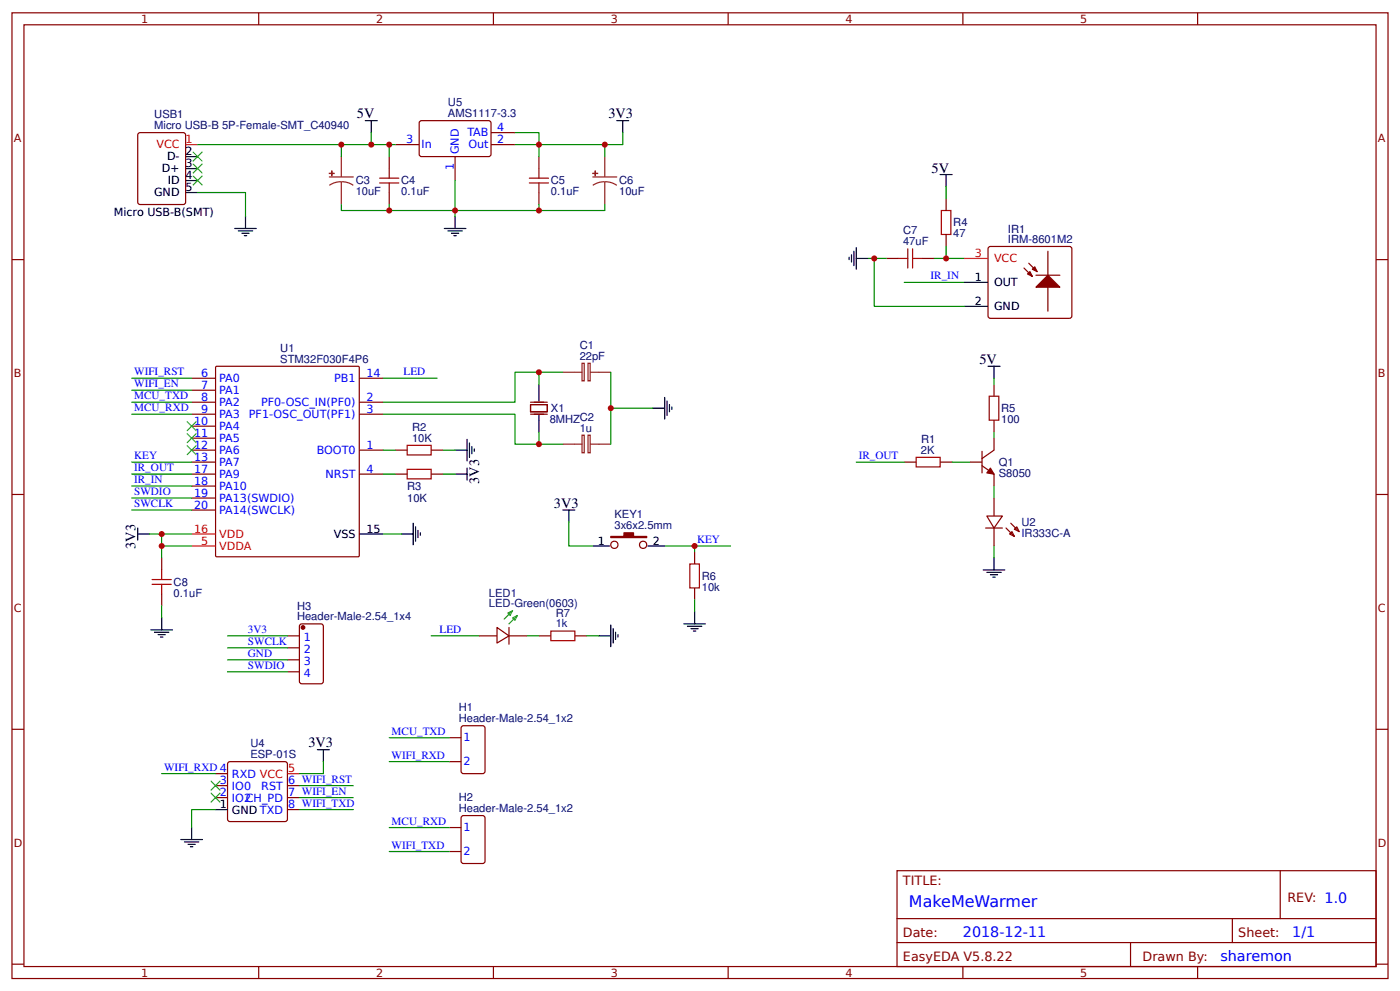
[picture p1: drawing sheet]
<svg xmlns="http://www.w3.org/2000/svg" width="309mm" height="219mm" viewBox="0 0 309 219" stroke-linecap="round" stroke-linejoin="round" font-family="sans-serif">
<g fill="none" stroke="#800" stroke-width=".26">
<path d="M2.6 2.8h304.1v213.3h-304.1zM5.3 5.5h298.7v207.9h-298.7zM57.1 2.8v2.7M109 2.8v2.7M160.9 2.8v2.7M212.7 2.8v2.7M264.6 2.8v2.7M30.7 29.4l9.8-.1 .4 .3 .1 15-.3 .5-9.7 .1-.5-.3-.1-15.1zM86 34.6v2.6M87.3 31.9h5.3M92.9 26.7h15.3l.3 .5-.1 7.1-.5 .3-15-.1-.3-.4v-6.9zM100.5 34.6v5.3"/>
<path d="M108.5 31.9h5.3M108.5 29.3h5.3M119.1 34.6v2.6M2.6 57.3h2.7M86 42.5v2.7M119.1 42.5v2.7M195.8 57.1h2.6M203.7 57.1h2.7M209 43.8v2.7M209 51.8v2.6M304 57.3h2.7M42.3 99.4h5.3"/>
<path d="M42.3 83.5h5.3M42.3 86.2h5.3M42.3 88.8h5.3M42.3 91.5h5.3M42.3 94.1h5.3M42.3 96.8h5.3M47.7 81l.2-.1h31.2l.2 .1 .1 41.7-.2 .2-31.3 .1-.2-.2zM79.4 99.4h5.3M79.4 83.5h5.3M79.4 88.8h5.3M79.4 91.5h5.3M87.3 99.4h2.7"/>
<path d="M95.2 99.4h2.7M117.2 89.3h3.7v1.6h-3.7zM117.2 88.8h3.7M117.2 91.5h3.7M217 99.7v4.7M219.6 84.9v2.6M219.6 92.8v2.6M219.6 96.8v2.6l-2.6 1.9M2.6 109.2h2.7M42.3 104.7h5.3M42.3 102h5.3M42.3 107.3h5.3"/>
<path d="M42.3 110h5.3M42.3 112.6h5.3M79.4 104.7h5.3M87.3 104.7h2.7M95.2 104.7h2.7M199.8 102h2.6M207.7 102h2.6M214.3 102h2.7M217 102.8l2.6 1.9v2.6M217.8 116.6h3.7M218 114h3.5l-1.9 2.6zM219.6 110v4"/>
<path d="M219.6 116.6v4M222.2 116.6l1.9 1.9M223 117.9l.6-.5 .5 1.1zM223.3 115.5l1.9 1.9M224.1 116.9l.5-.6 .6 1.1zM304 109.2h2.7M2.6 161.1h2.7M47.6 176.1h2.7M47.6 173.5h2.7M47.6 170.8h2.7M50.5 168.3l12.5-.1 .4 .3 .1 12.4-.3 .5h-12.4l-.5-.2v-12.5zM63.5 176.1h2.6"/>
<path d="M63.5 173.5h2.6M63.5 178.8h2.6M99.2 162.9h2.7M99.2 168.2h2.7M102.1 160.3h4.5l.5 .2 .1 9.8-.3 .5h-4.5l-.5-.2v-9.8zM304 161.1h2.7M99.2 182.7h2.7M99.2 188h2.7M102.1 180.2l4.5-.1 .5 .3 .1 9.8-.3 .4-4.5 .1-.5-.3v-9.8zM198.2 192.3h105.8v21.1h-105.8zM282.8 192.3v10.6M2.6 212.9h2.7"/>
<path d="M57.1 213.4v2.7M109 213.4v2.7M160.9 213.4v2.7M198.2 202.9h105.8M198.2 208.1h105.8M212.7 213.4v2.7M249.8 208.1v5.3M264.6 213.4v2.7M272.3 202.9v5.2M304 212.9h2.7"/>
</g>
<path d="M41 31.9h2.7M42.3 117.9h5.3M42.3 120.6h5.3M63.5 170.8h2.6" fill="none" stroke="#f00" stroke-width=".26"/>
<g fill="none" stroke="#000" stroke-width=".26">
<path d="M41 34.6h2.7M41 37.2h2.7M41 39.9h2.7M80.7 26.6h2.6M82 26.6v2.7M136.3 26.6h2.6M137.6 26.6v2.7M207.7 38.5h2.6M209 38.5v2.7M41 42.5h2.7M51.9 50.5h4.7M52.7 51h3.1"/>
<path d="M53.4 51.5h1.6M54 52h.5M54.2 47.8v2.7M98.2 50.5h4.7M99 51h3.1M99.7 51.5h1.6M100.3 52h.5M100.5 47.8v2.7M187.6 56.8v.5M188.1 56.3v1.6M188.6 55.5v3.2M189.2 57.1h2.6"/>
<path d="M189.2 54.7v4.8M100.5 99.4h2.7M103.2 97v4.8M103.7 97.8v3.2M104.2 98.6v1.6M104.8 99.1v.6M119.1 84.9v3.7M119.1 91.7v3.7M144.2 90.1h2.6M146.8 87.8v4.7M147.4 88.6v3.1M147.9 89.3v1.6"/>
<path d="M148.4 89.9v.5M218.3 80.9h2.6M219.6 80.9v2.6M30.4 117.9h2.7M30.4 116.6v2.6M79.4 117.9h5.3M88.6 117.9h2.7M91.3 115.5v4.8M91.8 116.3v3.2M92.3 117.1v1.6M92.9 117.7v.5M100.5 104.7h2.7"/>
<path d="M103.2 103.4v2.6M217.2 125.9h4.8M218 126.4h3.2M218.8 126.9h1.6M219.3 127.4h.6M219.6 123.2v2.7M47.6 178.8h2.7M70.1 165.5h2.7M71.4 165.5v2.7M40 185.4h4.7M40.7 185.9h3.2M41.5 186.5h1.6"/>
<path d="M42.1 187h.5M42.3 182.7v2.7"/>
</g>
<g fill="none" stroke="#a00000" stroke-width=".26">
<path d="M83.9 39.3h4.2M86 37.2v2.1M116.9 39.3h4.3M119.1 37.2v2.1M83.9 40.4h4.2M86 40.4v2.1M116.9 40.4h4.3M119.1 40.4v2.1M198.4 57.1h2.2M200.6 55v4.2M201.6 57.1h2.1M201.6 55v4.2"/>
<path d="M208 46.5h2.1v5.3h-2.1zM90 98.3h5.2v2.2h-5.2zM218.5 87.5h2.2v5.3h-2.2zM90 103.6h5.2v2.2h-5.2zM202.4 101h5.3v2.1h-5.3z"/>
</g>
<path d="M218.8 103.4l.8 1.3-1.6-.3z" fill="#800" stroke="#800" stroke-width=".26"/>
<g fill="none" stroke="#8d2323" stroke-width=".26">
<path d="M72.8 39.1h5.3M75.4 34.6v4.5M131 39.1h5.3M133.6 34.6v4.5M75.4 40.1l1.4 .2 1.3 .6M75.4 40.1l-1.4 .2-1.2 .6M75.4 40.1v5.1M133.6 40.1l1.4 .2 1.3 .6M133.6 40.1l-1.4 .2-1.2 .6M133.6 40.1v5.1M124.4 82.2h4.2M124.4 98.1h4.2"/>
<path d="M128.6 80.2h.5v3.9h-.5zM128.6 96.1h.5v3.9h-.5zM129.9 80.2h.5v3.9h-.5zM129.9 96.1h.5v3.9h-.5zM130.4 82.2h4.5M130.4 98.1h4.5"/>
</g>
<g fill="none" stroke="#080" stroke-width=".26">
<path d="M75.4 31.9v2.7M82 29.3v2.6h-38.3M82 31.9h5.3M86 31.9v2.7M100.5 39.9v7.9M113.8 31.9h5.3v2.7M113.8 29.3h5.3v2.6h14.5v2.7M137.6 29.3v2.6h-4M43.7 42.5h10.5v5.3M75.4 45.2v1.3h10.6M86 45.2v1.3h33.1v-1.3M133.6 45.2v1.3h-14.5"/>
<path d="M191.8 57.1h4M206.4 57.1h2.6M209 54.4v2.7h4M209 41.2v2.6M199.8 62.4h13.2M29.1 83.5h13.2M29.1 86.2h13.2M29.1 88.8h13.2M29.1 91.5h13.2M84.7 91.5h29.1v6.6h5.3M84.7 99.4h2.6M84.7 83.5h11.9"/>
<path d="M97.9 99.4h2.6M119.1 95.4v2.7h5.3M119.1 82.2h-5.3v6.6h-29.1M124.4 82.2h-5.3v2.7M134.9 82.2v7.9h9.3M134.9 90.1v8M219.6 83.5v1.4M219.6 95.4v1.4M29.1 104.7h13.2M29.1 110h13.2M29.1 112.6h13.2M29.1 107.3h13.2"/>
<path d="M33.1 117.9h9.2M35.7 117.9v2.7h6.6M84.7 104.7h2.6M84.7 117.9h3.9M97.9 104.7h2.6M189.2 102h10.6M210.3 102h4M219.6 107.3v2.7M219.6 120.6v2.6M35.7 170.8h11.9M47.6 178.8h-5.3v3.9M66.1 173.5h12"/>
<path d="M66.1 176.1h12M66.1 178.8h12M71.4 168.2v2.6h-5.3M86 162.9h13.2M86 168.2h13.2M86 182.7h13.2M86 188h13.2"/>
</g>
<g fill="#000" stroke="#3c3" stroke-width=".26">
<path d="M41.3 93.1l2.1 2.1zM43.4 93.1l-2.1 2.1z"/>
<path d="M41.3 95.7l2.1 2.1zM43.4 95.7l-2.1 2.1z"/>
<path d="M41.3 98.3l2.1 2.2zM43.4 98.3l-2.1 2.2z"/>
</g>
<g fill="#8d2323" stroke="#8d2323" stroke-width=".26">
<path d="M72.8 38.3h1z"/>
<path d="M73.3 37.8v1z"/>
<path d="M131 38.3h1z"/>
<path d="M131.5 37.8v1z"/>
</g>
<path d="M218.5 54.5h18l.3 .5-.1 15-.4 .3-17.8-.1-.2-.4v-14.8z" fill="#fff" stroke="#800" stroke-width=".26"/>
<g fill="none" stroke="#000" stroke-width=".26">
<path d="M213 62.4h5.3M213 67.7h5.3M124.4 112.6h2.6M125.7 112.6v2.7M33.3 139.1h4.8M34.1 139.6h3.2M35.7 136.4v2.7M131 120.6h3.7M134.9 138v4.8M135.5 138.8v3.2M136 139.6v1.6M143.1 120.6h3.7"/>
<path d="M151.1 137.8h4.7M151.9 138.3h3.1M152.7 138.8h1.6M153.2 139.4h.5M153.5 135.1v2.7M34.9 140.1h1.6M35.5 140.7h.5M132.3 140.4h2.6M136.5 140.1v.6"/>
</g>
<g fill="#800" stroke="#800" stroke-width=".26">
<path d="M228.9 63.4l2.6-2.6 2.7 2.6z"/>
<path d="M227 60.5l.5-.5 .6 1z"/>
<path d="M228.6 58.9l.5 1.1-1-.5z"/>
<path d="M134.9 118.5h2.9v-.8h2.2v.8h2.9v.2h-8z"/>
<circle cx="66.9" cy="138.6" r=".4"/>
</g>
<g fill="none" stroke="#800" stroke-width=".26">
<path d="M226.2 59.2l1.9 1.8M227.3 58.1l1.8 1.9M231.5 55.5v5.3M228.9 60.8h5.3M231.5 63.4v5.3M35.7 123.2v2.7M35.7 131.2v2.6M66.4 137.8h4.5l.5 .2v12.5l-.2 .4-4.5 .1-.5-.3-.1-12.4zM109.8 138.6l2.6 1.8-2.6 1.6zM112.4 138.6v3.7M153.5 121.9v2.6M153.5 129.8v2.7"/>
<path d="M63.5 140.4h2.6M63.5 143.1h2.6M63.5 145.7h2.6M63.5 148.4h2.6M105.8 140.4h4M112.4 140.4h4M119.1 140.4h2.6M127 140.4h2.6"/>
<circle cx="135.7" cy="120.3" r=".8"/>
<circle cx="142.1" cy="120.3" r=".8"/>
</g>
<path d="M213 57.1h5.3" fill="none" stroke="#f00" stroke-width=".26"/>
<g fill="none" stroke="#080" stroke-width=".26">
<path d="M193.1 57.1v10.6h19.9M29.1 102h13.2M125.7 115.3v5.3h5.3M35.7 120.6v2.6M35.7 133.8v2.6M146.8 120.6h6.7v1.3M153.5 132.5v2.6M153.5 120.6h7.9M50.3 140.4h13.2M50.3 143.1h13.2M50.3 145.7h13.2M50.3 148.4h13.2"/>
<path d="M95.2 140.4h10.6M116.4 140.4h2.7M129.6 140.4h2.7"/>
</g>
<path d="M33.6 129h4.2M33.6 128h4.2M35.7 125.9v2.1M35.7 129v2.2M121.7 139.4h5.3v2.1h-5.3zM152.4 124.5h2.1v5.3h-2.1z" fill="none" stroke="#a00000" stroke-width=".26"/>
<g fill="#000" stroke="#3c3" stroke-width=".26">
<path d="M42.6 33.5l2.1 2.1zM44.7 33.5l-2.1 2.1z"/>
<path d="M42.6 36.2l2.1 2.1zM44.7 36.2l-2.1 2.1z"/>
<path d="M42.6 38.8l2.1 2.1zM44.7 38.8l-2.1 2.1z"/>
<path d="M46.6 172.4l2.1 2.1zM48.7 172.4l-2.1 2.1z"/>
<path d="M46.6 175.1l2.1 2.1zM48.7 175.1l-2.1 2.1z"/>
</g>
<path d="M112.2 135.4l1-.5-.5 1zM113.2 136.4l1.1-.5-.5 1.1zM113.2 134.9l-1.8 1.8M114.3 135.9l-1.9 1.9" fill="none" stroke="#690" stroke-width=".26"/>
<g fill="#c00">
<circle cx="153.5" cy="120.6" r=".66"/>
<circle cx="35.7" cy="120.6" r=".66"/>
<circle cx="193.1" cy="57.1" r=".66"/>
<circle cx="209" cy="57.1" r=".66"/>
<circle cx="133.6" cy="31.9" r=".66"/>
<circle cx="119.1" cy="46.5" r=".66"/>
<circle cx="119.1" cy="31.9" r=".66"/>
<circle cx="86" cy="46.5" r=".66"/>
<circle cx="86" cy="31.9" r=".66"/>
<circle cx="82" cy="31.9" r=".66"/>
<circle cx="119.1" cy="98.1" r=".66"/>
<circle cx="134.9" cy="90.1" r=".66"/>
<circle cx="119.1" cy="82.2" r=".66"/>
<circle cx="75.4" cy="31.9" r=".66"/>
<circle cx="100.5" cy="46.5" r=".66"/>
<circle cx="35.7" cy="117.9" r=".66"/>
</g>
<text font-size="3.5" fill="#00f" x="200.8" y="200.2">MakeMeWarmer</text>
<g font-size="3.2">
<text x="78.8" y="26.1">5V</text>
<text x="134.4" y="26.1">3V3</text>
<text x="205.8" y="38.1">5V</text>
<text x="216.4" y="80.4">5V</text>
<text x="105.8" y="106.8" transform="rotate(-90 105.8 106.8)">3V3</text>
<text x="122.4" y="112.1">3V3</text>
<text x="29.9" y="121.2" transform="rotate(-90 29.9 121.2)">3V3</text>
<text x="68.1" y="165.1">3V3</text>
</g>
<g font-size="3.2" fill="#00f">
<text x="212.7" y="206.8">2018-12-11</text>
<text x="285.5" y="206.8">1/1</text>
<text x="269.6" y="212.1">sharemon</text>
</g>
<g font-size="2.8" fill="#800">
<text x="199.5" y="195.4">TITLE:</text>
<text x="284.4" y="199.2">REV: 1.0</text>
<text x="199.5" y="206.8">Date:</text>
<text x="273.6" y="206.8">Sheet:</text>
<text x="199.5" y="212.1">EasyEDA V5.8.22</text>
<text x="252.4" y="212.1">Drawn By:</text>
</g>
<g font-size="2.5" fill="#800">
<text x="31.2" y="5.1">1</text>
<text x="83.1" y="5.1">2</text>
<text x="134.9" y="5.1">3</text>
<text x="186.8" y="5.1">4</text>
<text x="238.7" y="5.1">5</text>
<text x="3" y="31.4">A</text>
<text x="304.4" y="31.4">A</text>
<text x="3" y="83.3">B</text>
<text x="304.4" y="83.3">B</text>
<text x="3" y="135.1">C</text>
<text x="304.4" y="135.1">C</text>
<text x="3" y="187">D</text>
<text x="304.4" y="187">D</text>
<text x="31.2" y="215.7">1</text>
<text x="83.1" y="215.7">2</text>
<text x="134.9" y="215.7">3</text>
<text x="186.8" y="215.7">4</text>
<text x="238.7" y="215.7">5</text>
</g>
<g font-size="2.5" fill="#000080">
<text x="99" y="23.4">U5</text>
<text x="34.1" y="26.1">USB1</text>
<text x="34.1" y="28.5">Micro USB-B 5P-Female-SMT_C40940</text>
<text x="99" y="25.8">AMS1117-3.3</text>
<text x="78.6" y="40.7">C3</text>
<text x="88.6" y="40.7">C4</text>
<text x="121.7" y="40.7">C5</text>
<text x="136.8" y="40.7">C6</text>
<text x="78.6" y="43.1">10uF</text>
<text x="88.6" y="43.1">0.1uF</text>
<text x="121.7" y="43.1">0.1uF</text>
<text x="136.8" y="43.1">10uF</text>
<text x="199.5" y="51.8">C7</text>
<text x="210.6" y="52.3">47</text>
<text x="210.6" y="49.9">R4</text>
<text x="222.7" y="53.6">IRM-8601M2</text>
<text x="222.7" y="51.4">IR1</text>
<text x="199.5" y="54.2">47uF</text>
<text x="61.9" y="77.7">U1</text>
<text x="128.1" y="77">C1</text>
<text x="61.9" y="80.1">STM32F030F4P6</text>
<text x="128.1" y="79.4">22pF</text>
<text x="91" y="95.2">R2</text>
<text x="121.4" y="93.3">8MHZC2</text>
<text x="121.7" y="90.9">X1</text>
<text x="128.1" y="95.3">1u</text>
<text x="221.2" y="93.3">100</text>
<text x="221.2" y="90.9">R5</text>
<text x="91" y="97.6">10K</text>
<text x="203.5" y="100.2">2K</text>
<text x="203.5" y="97.8">R1</text>
<text x="220.7" y="105.3">S8050</text>
<text x="220.7" y="102.9">Q1</text>
<text x="90" y="110.9">10K</text>
<text x="90" y="108.3">R3</text>
<text x="135.8" y="116.9">3x6x2.5mm</text>
<text x="135.8" y="114.5">KEY1</text>
<text x="225.7" y="118.5">IR333C-A</text>
<text x="225.7" y="116.1">U2</text>
<text x="38.4" y="131.7">0.1uF</text>
<text x="38.4" y="129.4">C8</text>
<text x="108" y="131.9">LED1</text>
<text x="155" y="130.4">10k</text>
<text x="155" y="128">R6</text>
<text x="65.6" y="137">Header-Male-2.54_1x4</text>
<text x="65.6" y="134.6">H3</text>
<text x="108" y="134.1">LED-Green(0603)</text>
<text x="122.8" y="136.2">R7</text>
<text x="122.8" y="138.6">1k</text>
<text x="101.3" y="159.5">Header-Male-2.54_1x2</text>
<text x="101.3" y="157.1">H1</text>
<text x="55.3" y="167.4">ESP-01S</text>
<text x="55.3" y="165">U4</text>
<text x="101.3" y="179.3">Header-Male-2.54_1x2</text>
<text x="101.3" y="176.9">H2</text>
</g>
<g font-size="2.5" fill="#00f">
<text x="109.8" y="29">4</text>
<text x="89.7" y="31.7">3</text>
<text x="93.1" y="32.7">In</text>
<text x="101.3" y="34.1" transform="rotate(-90 101.3 34.1)">GND</text>
<text x="103.3" y="30.1">TAB</text>
<text x="103.5" y="32.7">Out</text>
<text x="109.8" y="31.7">2</text>
<text x="100.3" y="37.5" transform="rotate(-90 100.3 37.5)">1</text>
<text x="205.6" y="61.7">IR_IN</text>
<text x="29.6" y="82.9">WIFI_RST</text>
<text x="44.5" y="83.3">6</text>
<text x="81" y="83.3">14</text>
<text x="89.2" y="82.9">LED</text>
<text x="29.6" y="85.5">WIFI_EN</text>
<text x="29.6" y="88.2">MCU_TXD</text>
<text x="44.5" y="85.9">7</text>
<text x="44.5" y="88.6">8</text>
<text x="48.4" y="84.3">PA0</text>
<text x="48.4" y="87">PA1</text>
<text x="48.4" y="89.6">PA2</text>
<text x="57.7" y="89.6">PF0-OSC_IN(PF0)</text>
<text x="73.8" y="84.3">PB1</text>
<text x="81" y="88.6">2</text>
<text x="29.6" y="90.8">MCU_RXD</text>
<text x="42.9" y="93.8">10</text>
<text x="44.5" y="91.2">9</text>
<text x="48.4" y="92.3">PA3</text>
<text x="48.4" y="94.9">PA4</text>
<text x="55" y="92.3">PF1-OSC_OUT(PF1)</text>
<text x="81" y="91.2">3</text>
<text x="29.6" y="101.4">KEY</text>
<text x="42.9" y="96.5">11</text>
<text x="42.9" y="99.1">12</text>
<text x="42.9" y="101.8">13</text>
<text x="48.4" y="97.6">PA5</text>
<text x="48.4" y="100.2">PA6</text>
<text x="70" y="100.2">BOOT0</text>
<text x="81" y="99.1">1</text>
<text x="189.7" y="101.4">IR_OUT</text>
<text x="29.6" y="106.7">IR_IN</text>
<text x="29.6" y="104">IR_OUT</text>
<text x="42.9" y="104.4">17</text>
<text x="42.9" y="107.1">18</text>
<text x="48.4" y="102.8">PA7</text>
<text x="48.4" y="105.5">PA9</text>
<text x="71.9" y="105.5">NRST</text>
<text x="81" y="104.4">4</text>
<text x="29.6" y="109.3">SWDIO</text>
<text x="29.6" y="112">SWCLK</text>
<text x="42.9" y="109.7">19</text>
<text x="42.9" y="112.4">20</text>
<text x="48.4" y="108.1">PA10</text>
<text x="48.4" y="110.8">PA13(SWDIO)</text>
<text x="48.4" y="113.4">PA14(SWCLK)</text>
<text x="154" y="119.9">KEY</text>
<text x="54.8" y="139.8">3V3</text>
<text x="54.8" y="142.4">SWCLK</text>
<text x="67.1" y="141.5">1</text>
<text x="97.1" y="139.8">LED</text>
<text x="54.8" y="145">GND</text>
<text x="54.8" y="147.7">SWDIO</text>
<text x="67.1" y="144.1">2</text>
<text x="67.1" y="146.8">3</text>
<text x="67.1" y="149.4">4</text>
<text x="86.5" y="162.2">MCU_TXD</text>
<text x="86.5" y="167.5">WIFI_RXD</text>
<text x="102.4" y="163.7">1</text>
<text x="36.2" y="170.2">WIFI_RXD 4</text>
<text x="48.6" y="173.2">3</text>
<text x="51.2" y="171.9">RXD VCC</text>
<text x="63.6" y="173.2">6 WIFI_RST</text>
<text x="102.4" y="169">2</text>
<text x="48.6" y="175.9">2</text>
<text x="51.2" y="177.2">IO2</text>
<text x="51.2" y="174.5">IO0</text>
<text x="54.3" y="177.2">CH_PD</text>
<text x="57.7" y="174.5">RST</text>
<text x="63.6" y="175.9">7 WIFI_EN</text>
<text x="63.6" y="178.5">8 WIFI_TXD</text>
<text x="86.5" y="182.1">MCU_RXD</text>
<text x="102.4" y="183.5">1</text>
<text x="86.5" y="187.4">WIFI_TXD</text>
<text x="102.4" y="188.8">2</text>
</g>
<g font-size="2.5" fill="#f00">
<text x="34.5" y="32.7">VCC</text>
<text x="41" y="31.7">1</text>
<text x="215.4" y="56.8">3</text>
<text x="219.6" y="57.9">VCC</text>
<text x="42.9" y="117.7">16</text>
<text x="48.4" y="118.7">VDD</text>
<text x="44.5" y="120.3">5</text>
<text x="48.4" y="121.4">VDDA</text>
<text x="63.6" y="170.6">5</text>
</g>
<g font-size="2.5">
<text x="36.9" y="35.4">D-</text>
<text x="41" y="34.3">2</text>
<text x="35.7" y="38">D+</text>
<text x="37.1" y="40.7">ID</text>
<text x="41" y="37">3</text>
<text x="41" y="39.6">4</text>
<text x="25.1" y="47.6">Micro USB-B(SMT)</text>
<text x="34" y="43.3">GND</text>
<text x="41" y="42.3">5</text>
<text x="215.4" y="62.1">1</text>
<text x="219.6" y="63.2">OUT</text>
<text x="215.4" y="67.4">2</text>
<text x="219.6" y="68.4">GND</text>
<text x="73.8" y="118.7">VSS</text>
<text x="81" y="117.7">15</text>
<text x="132" y="120.3">1</text>
<text x="144.2" y="120.3">2</text>
<text x="48.6" y="178.5">1</text>
<text x="51.2" y="179.8">GND TXD</text>
</g>
</svg>
